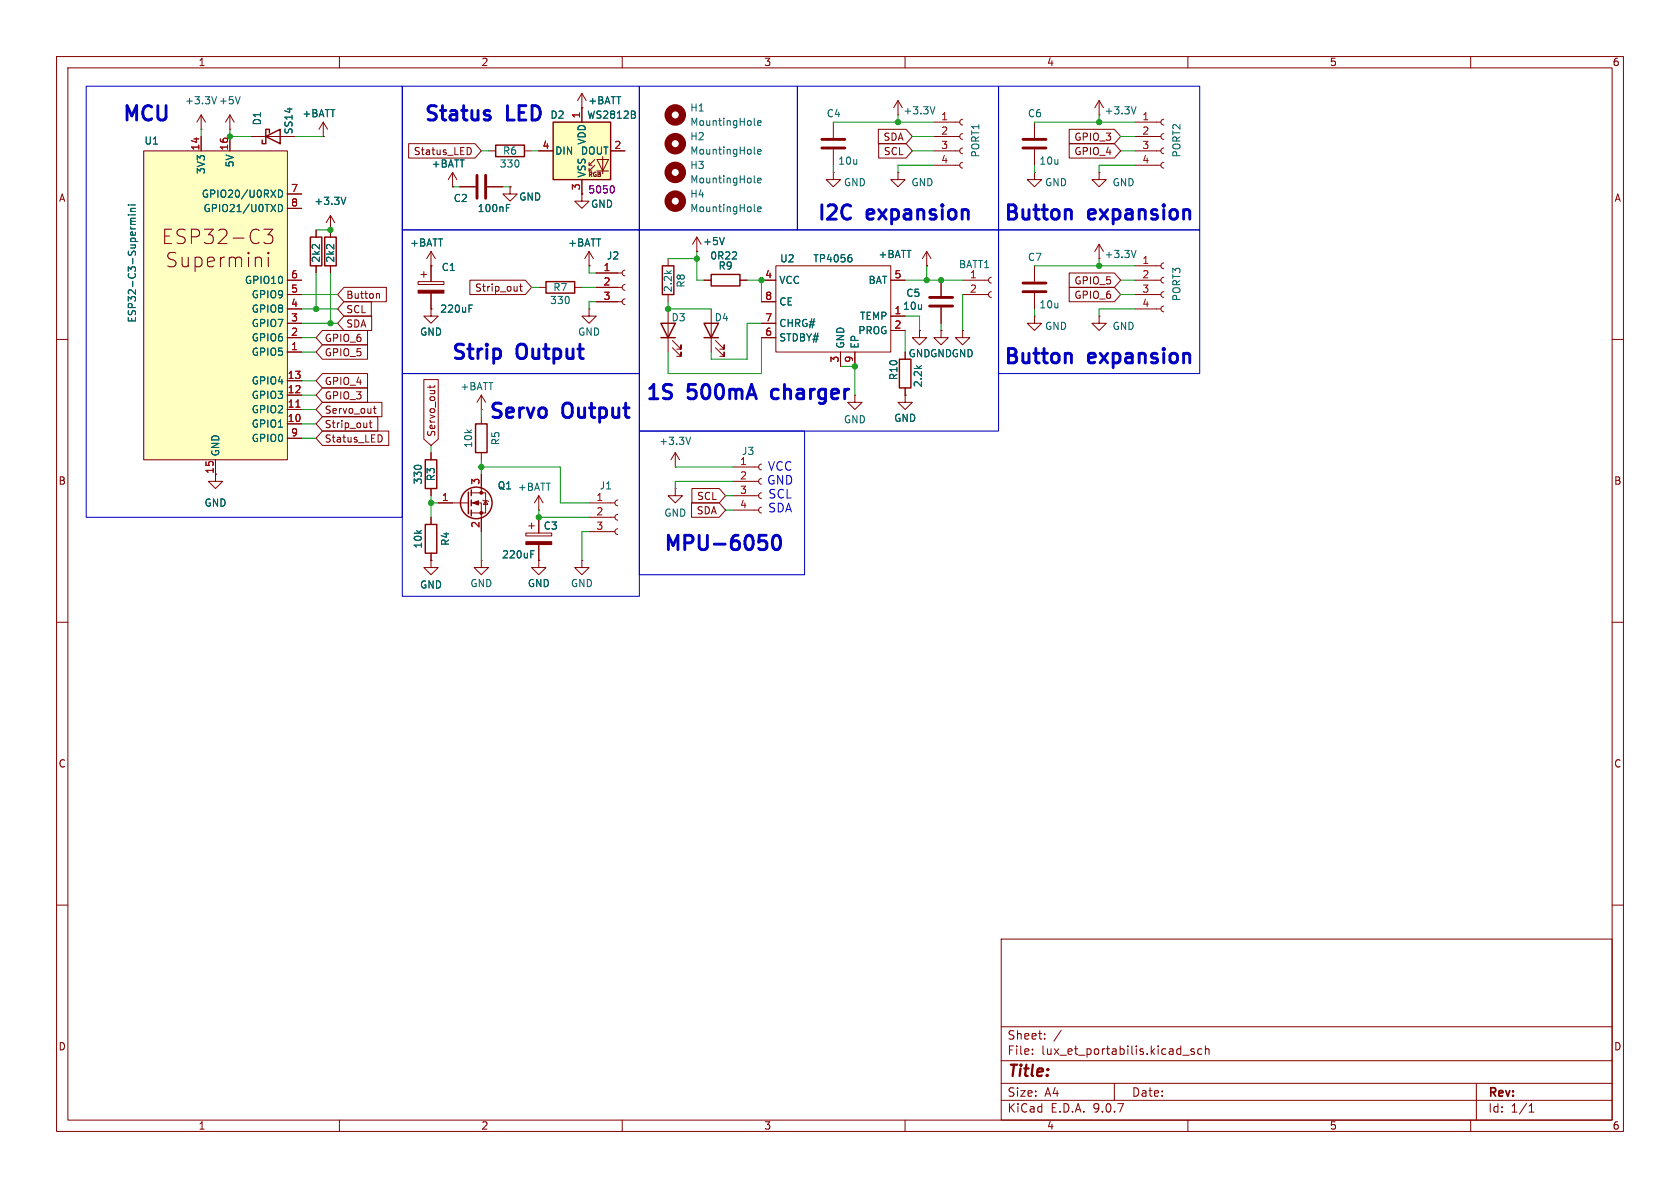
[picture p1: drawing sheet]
<svg xmlns="http://www.w3.org/2000/svg" width="297mm" height="210mm" viewBox="0 0 297 210" stroke-linecap="round" stroke-linejoin="round" font-family="sans-serif">
<g fill="none" stroke="#840000" stroke-width=".18">
<path d="M10 10h277v190h-277zM12 12h273v186h-273zM60 10v2M110 10v2M160 10v2M210 10v2M260 10v2M57.1 24.1h.1M57.1 21.6l.8 1.3M57.1 21.6l-.7 1.3M57.1 21.6v2.5M58.4 38.1l-.7 1.3"/>
<path d="M58.4 38.1l.8 1.3M58.4 38.1v3.8M147.3 30.5v1.3h1.3l-1.3 1.2-1.3-1.2h1.3M147.3 30.5h.1M147.3 21.6v2.8M147.3 26.4v2.8M158.7 30.5v1.3h1.3l-1.3 1.2-1.2-1.2h1.2M158.7 30.5h.1M55.9 40.6v1.3M55.9 47v1.3M58.4 40.6h.1M58.4 47v1.3"/>
<path d="M118.1 45.7v1.3M118.1 52.1v1.2M118.1 54.6v7.6M123.2 44.5h.1M123.2 41.9l-.8 1.3M123.2 41.9l.8 1.3M123.2 41.9v2.6M124.5 49.5h1.2M125.7 54.6v7.6M130.8 49.5h1.3M134.6 49.5h2.6M134.6 53.3h2.6"/>
<path d="M134.6 57.2h2.6M134.6 59.7h2.6M137.2 47h20.3v15.2h-20.3zM157.5 49.5h2.5M157.5 55.9h2.5M157.5 58.4h2.5M163.8 47h.1M163.8 44.5l-.7 1.2M163.8 44.5l.8 1.2M163.8 44.5v2.5M10 60h2M85.1 69.9v2.5"/>
<path d="M85.1 69.9l.8 1.2M85.1 69.9l-.8 1.2M118.9 61.5l1.5 1.5v-.8v.8h-.8M118.9 60.2l1.5 1.5v-.7v.7h-.8M126.5 61.5l1.5 1.5v-.8v.8h-.7M126.5 60.2l1.5 1.5v-.7v.7h-.7M148.6 62.2v2.6M151.1 69.9v1.2h1.3l-1.3 1.3-1.2-1.3h1.2M151.1 62.2v2.6M160 69.9v1.2h1.3l-1.3 1.3-1.3-1.3h1.3M160 69.9h.1M160 68.6v1.3"/>
<path d="M285 60h2M76.2 80v1.3M76.2 86.4v1.2M85.1 80v1.3M119.4 86.4v1.2h1.2l-1.2 1.3-1.3-1.3h1.3M119.4 86.4h.1M119.4 82.6h.1M119.4 80l-.8 1.3M119.4 80l.7 1.3M119.4 80v2.6M129.5 82.6h4.6M129.5 85.1h4.6"/>
<path d="M129.5 87.6h4.6M129.5 90.2h4.6M134.6 82l-.3 .2-.2 .4 .2 .3 .3 .2M134.6 84.6l-.3 .1-.2 .4 .2 .3 .3 .2M134.6 87.1l-.3 .2-.2 .3 .2 .4 .3 .1M134.6 89.7l-.3 .1-.2 .4 .2 .3 .3 .2M10 110h2M285 110h2M10 160h2M177 166h108v32h-108zM285 160h2M60 198v2"/>
<path d="M110 198v2M160 198v2M177 194.5h108M177 191.5h108M177 187.5h108M177 181.5h108M182.5 186.3v.1M182.5 185.5v.1M184.7 183.6v.1M184.7 182.8v.1M187.6 182.1l-1.3 2M197 191.5v3"/>
<path d="M209.1 186.5h1.1M210 198v2M211.1 185.5l-.4-.1-.2 .2 .1 .2 .5 .2v.3h-.6M212.5 185.5l-.5-.1-.3 .3v.4l.2 .2h.6M213.1 185.5l.2-.1 .4 .1v.9M213.1 184.9v1.5M260 198v2M261 191.5v6.5M270.3 196.6h.9M270.3 195.5l.4-.4v1.5"/>
</g>
<path d="M54.9 41.9h2v5.1h-2zM57.4 41.9h2v5.1h-2zM116.8 57.2h2.6l-1.3 2.5zM116.8 59.7h2.6M117.1 47h2v5.1h-2zM124.5 57.2h2.5l-1.3 2.5zM124.5 59.7h2.5M125.7 48.5h5.1v2h-5.1zM84.1 74.9h2v5.1h-2zM159 63.5h2v5.1h-2zM75.2 81.3h2v5.1h-2z" fill="none" stroke="#840000" stroke-width=".25"/>
<path d="M61.1 34.9l-.4 1.2M133.3 22l.2 .2M133.3 27.1l.2 .1M133.3 37.2l.2 .2M133.9 21.7l.6-.1v-.2l-.4-.1-.2 .2 .1 .6h.5M133.9 26.8l.6-.1v-.2l-.4-.1-.2 .2 .1 .6h.5M133.9 37l.6-.1v-.3h-.4l-.2 .1 .1 .6h.5M128.1 42l-.5 1.3M150.3 45h.2M150.4 45.5l.2 .3v.3l-.2 .2M122.1 77.3l-.4 1.3" fill="none" stroke="#006464" stroke-width=".18"/>
<path d="M145.3 24.6h4.1M145.3 26.2h4.1" fill="none" stroke="#840000" stroke-width=".51"/>
<g fill="none" stroke="#840000" stroke-width="1.3">
<circle cx="119.4" cy="35.6" r="1.27"/>
<circle cx="119.4" cy="20.3" r="1.27"/>
<circle cx="119.4" cy="25.4" r="1.27"/>
</g>
<path d="M97.8 21.6h10.1v10.2h-10.1z" fill="#ffffc2"/>
<g fill="none" stroke="#840000" stroke-width=".18">
<path d="M102.9 19.1v2.5M158.7 17.8l-.7 1.3M158.7 17.8l.8 1.3M158.7 17.8v2.5M35.6 22.9h.1M35.6 20.3l-.8 1.3M35.6 20.3l.7 1.3M35.6 20.3v2.6M40.6 22.9h.1M40.6 20.3l-.7 1.3M40.6 20.3l.8 1.3M40.6 20.3v2.6"/>
<path d="M44.4 24.1h7.7M95.2 26.7h2.6M102.9 31.8v2.5M104.1 29.2h.5M104.1 30.2h.5M105.2 28.2l-1.1 1v-.5M105.2 29.2l-1.1 1v-.5M105.5 28.2h2.1l-1 2zM105.5 30.2h2.1M106.6 27.7v3M107.9 26.7h2.6M158.7 20.3h.1"/>
<path d="M165.1 29.2h4.6M165.1 26.7h4.6M165.1 21.6h4.6M165.1 24.1h4.6M170.2 21.1l-.4 .1-.1 .4 .1 .3 .4 .2M170.2 23.6l-.4 .2-.1 .3 .1 .4 .4 .1M170.2 26.2l-.4 .1-.1 .4 .1 .3 .4 .2M170.2 28.7l-.4 .2-.1 .3 .1 .4 .4 .1"/>
</g>
<path d="M47 24.1l2.5-1.2v2.5zM47.6 23.5v-.6h-.6v2.5h-.6v-.6M97.8 21.6h10.1v10.2h-10.1z" fill="none" stroke="#840000" stroke-width=".25"/>
<path d="M38.3 17.1l-.4 1.3M42.5 17.1l-.5 1.3M112.2 19.8v.3M165.3 18.9l-.4 1.2M112.2 20.3l.1 .2-.1 .3M133.3 32.1l.2 .2M133.9 31.9l.6-.1v-.3h-.4l-.2 .2 .1 .6h.5" fill="none" stroke="#006464" stroke-width=".18"/>
<path d="M108.3 32.8a.79 .79 0 0 1 0 1.3" fill="none" stroke="#840084" stroke-width=".18"/>
<circle cx="119.4" cy="30.5" r="1.27" fill="none" stroke="#840000" stroke-width="1.3"/>
<path d="M25.4 26.7h25.4v54.6h-25.4z" fill="#ffffc2"/>
<g fill="none" stroke="#840000" stroke-width=".18">
<path d="M102.9 19.1h.1M102.9 16.5l.7 1.3M102.9 16.5l-.8 1.3M102.9 16.5v5.1M194.3 17.8v2.5M194.3 17.8l-.8 1.3M194.3 17.8l.8 1.3M25.4 26.7h25.4v54.6h-25.4zM35.6 24.1v2.6M40.6 24.1v2.6M44.4 24.1h2.6M49.5 24.1h2.6"/>
<path d="M50.8 34.3h2.5M50.8 36.8h2.5M57.1 24.1h.1M72.2 25.4h11.8l1.1 1.3-1.1 1.2h-11.8zM80 33h.1M80 30.5l.8 1.3M80 30.5l-.8 1.3M80 30.5v2.5M81.3 33h2.8M82.9 26.1a.68 .68 0 0 1 .4 .6 .68 .68 0 0 1-.4 .6M86.1 33h2.8M86.4 26.7h1.2"/>
<path d="M90.2 33v1.3h1.2l-1.2 1.3-1.3-1.3h1.3M90.2 33h.1M92.7 26.7h1.3M95.2 26.7h2.6M102.9 34.3v1.3h1.2l-1.2 1.2-1.3-1.2h1.3M102.9 34.3h.1M102.9 31.8v2.5M107.9 26.7h2.6M155.3 22.9h4.9l1.1 1.2-1.1 1.3h-4.9zM155.3 25.4h4.9l1.1 1.3-1.1 1.2h-4.9zM182.9 30.5v1.3h1.2l-1.2 1.2-1.3-1.2h1.3M182.9 30.5h.1"/>
<path d="M182.9 21.6v2.8M182.9 26.4v2.8M189 22.9h8l1.1 1.2-1.1 1.3h-8zM189 25.4h8l1.1 1.3-1.1 1.2h-8zM194.3 30.5v1.3h1.3l-1.3 1.2-1.3-1.2h1.3M194.3 30.5h.1M194.3 20.3h.1M200.7 26.7h4.5M200.7 21.6h4.5M200.7 24.1h4.5M200.7 29.2h4.5M205.7 21.1l-.3 .1-.2 .4 .2 .3 .3 .2"/>
<path d="M205.7 23.6l-.3 .2-.2 .3 .2 .4 .3 .1M205.7 26.2l-.3 .1-.2 .4 .2 .3 .3 .2M205.7 28.7l-.3 .2-.2 .3 .2 .4 .3 .1M29.1 41.7h.9M30.3 40.5h-1.2v2.6h1.2M31.1 44.7l-1-.1a.62 .62 0 0 0-.5 .6 .62 .62 0 0 0 .5 .6 .93 .93 0 0 1 1 .6 .65 .65 0 0 1-.5 .8l-.9-.2M32.2 45.5v1.3l.1 .2a.69 .69 0 0 0 1-.1M32.7 40.6l-.9-.1a.62 .62 0 0 0-.5 .6 .62 .62 0 0 0 .5 .6 .93 .93 0 0 1 .9 .6 .65 .65 0 0 1-.4 .8l-1-.2M33.3 45.5v1.7M33.8 41.9h1a.69 .69 0 0 0 .5-.7 .69 .69 0 0 0-.5-.7h-1v2.6M34.5 45.6l.7-.1 .5 .4v.8l-.2 .3-.3 .2-.7-.2M34.5 45.5v2.5"/>
<path d="M36.1 40.5h1.6l-.8 1a.69 .69 0 0 1 .8 .5v.6l-.2 .3-.3 .2h-.7l-.4-.3M36.7 46.3l1.2-.2-.1-.5-.8-.1-.3 .3v1l.1 .2 .2 .2 .8-.2M38.7 40.8l.3-.3h.6a.69 .69 0 0 1 .4 1.1l-1.5 1.5h1.6M39 45.5v1.7M39.7 45.5a.65 .65 0 0 0-.7 .4M40.5 45.7a.63 .63 0 0 1 1.1 .1M40.5 45.5v1.7M41.2 42.1h1.9M41.6 45.8l.4-.3 .6 .1 .1 .2v1.4M41.6 45.8v1.4M43.9 44.6v.3M43.9 45.5v1.7"/>
<path d="M43.9 44.6l-.1 .1 .1 .2M43.9 44.6l.2 .1-.2 .2M45.1 45.7a.63 .63 0 0 1 1.1 .1v1.4M45.1 45.5v1.7M45.8 40.8a.95 .95 0 0 0-1.1-.2 .95 .95 0 0 0-.5 1 1.08 1.08 0 0 0 .3 1.2 1.08 1.08 0 0 0 1.2 .1l.1-.1M46.7 40.5h1.5l-.8 1a.69 .69 0 0 1 .8 .5v.6l-.2 .3-.3 .2h-.7l-.3-.3M47.4 44.6v.3M47.4 45.5v1.7M47.4 44.6l-.1 .1 .1 .2M47.4 44.6l.2 .1-.2 .2M50.8 49.5h2.5M50.8 52.1h2.5"/>
<path d="M50.8 54.6h2.5M50.8 57.2h2.5M50.8 59.7h2.5M55.9 40.6v1.3M55.9 47v1.3M57 58.4h8v2.6h-8l-1.1-1.3zM58.4 40.6h.1M58.4 40.6v1.3M58.4 47v1.3M60.8 50.8h7.5v2.5h-7.5l-1.1-1.2zM60.8 53.3h4.8v2.6h-4.8l-1.1-1.3zM60.8 55.9h4.9v2.5h-4.9l-1.1-1.2z"/>
<path d="M66.7 51.9l.4 .2v.6M73.9 49.8h4.6v.5h-4.6zM74.4 48.5h1M74.9 48v1M76.2 54.6v1.3h-1.3l1.3 1.3 1.3-1.3h-1.3M76.2 54.6h.1M76.2 47h.1M76.2 44.5v5.3M76.2 51.8v2.8M76.2 44.5l.8 1.2M76.2 44.5l-.8 1.2M83.1 49.5h9.8l1.1 1.3-1.1 1.3h-9.8z"/>
<path d="M91.8 50.6h.5M92 50.2v1.1l.3 .2M95.2 50.8h1.3M101.6 50.8h1.3M104.1 47h.1M104.1 54.6v1.3h-1.2l1.2 1.3 1.3-1.3h-1.3M104.1 54.6h.1M104.1 44.5l.8 1.2M104.1 44.5l-.7 1.2M104.1 44.5v2.5M105.4 48.3h4.6M105.4 50.8h4.6"/>
<path d="M105.4 53.3h4.6M110.5 47.8l-.4 .1-.1 .4 .1 .3 .4 .2M110.5 50.3l-.4 .1-.1 .4 .1 .4 .4 .1M110.5 52.8l-.4 .2-.1 .3 .1 .4 .4 .1M123.2 44.5h.1M124.5 49.5h1.2M130.8 49.5h1.3M134.6 49.5h2.6M134.6 57.2h2.6M134.6 59.7h2.6M134.6 53.3h2.6M157.5 49.5h2.5"/>
<path d="M157.5 55.9h2.5M157.5 58.4h2.5M162.6 58.4v1.3h1.2l-1.2 1.3-1.3-1.3h1.3M162.6 58.4h.1M163.8 47h.1M166.4 58.4v1.3h1.2l-1.2 1.3-1.3-1.3h1.3M166.4 58.4h.1M166.4 49.5v2.8M166.4 54.4v2.8M170.2 58.4v1.3h1.2l-1.2 1.3-1.3-1.3h1.3M170.2 58.4h.1M170.2 49.5h4.6"/>
<path d="M170.2 52.1h4.6M175.3 49l-.4 .2-.1 .3 .1 .4 .4 .1M175.3 51.6l-.4 .1-.1 .4 .1 .3 .4 .2M182.9 55.9v1.3h1.2l-1.2 1.2-1.3-1.2h1.3M182.9 55.9h.1M182.9 47v2.8M182.9 51.8v2.8M189 50.8h8l1.1 1.3-1.1 1.2h-8zM189 48.3h8l1.1 1.2-1.1 1.3h-8zM194.3 45.7h.1M194.3 55.9v1.3h1.3l-1.3 1.2-1.3-1.2h1.3M194.3 55.9h.1"/>
<path d="M194.3 43.2l-.8 1.3M194.3 43.2l.8 1.3M194.3 43.2v2.5M200.7 49.5h4.5M200.7 52.1h4.5M200.7 54.6h4.5M200.7 47h4.5M205.7 46.5l-.3 .1-.2 .4 .2 .3 .3 .2M205.7 49l-.3 .2-.2 .3 .2 .4 .3 .1M205.7 51.6l-.3 .1-.2 .4 .2 .3 .3 .2M205.7 54.1l-.3 .2-.2 .3 .2 .4 .3 .1M50.8 62.2h2.5"/>
<path d="M50.8 67.3h2.5M50.8 69.9h2.5M50.8 72.4h2.5M50.8 74.9h2.5M50.8 77.5h2.5M57 73.7h9.8v2.5h-9.8l-1.1-1.3zM57 71.1h10.5v2.6h-10.5l-1.1-1.3zM57 76.2h11.7v2.5h-11.7l-1.1-1.2zM57 68.6h8v2.5h-8l-1.1-1.2zM57 66h8v2.6h-8l-1.1-1.3zM57 61h8v2.5h-8l-1.1-1.3zM65.3 74.8h.5"/>
<path d="M65.5 74.3v1.1l.3 .2M66 72.2h.5M66.2 71.8v1.1l.3 .2M67.1 76.9a.68 .68 0 0 1 .5 .6 .68 .68 0 0 1-.5 .6M74.9 67.1h2.6v10.5l-1.3 1.1-1.3-1.1zM76 68.1v.5M76.9 68.1l-.2 .3h-1.1M148.6 62.2v2.6M151.1 62.2v2.6M160 69.9h.1M160 68.6v1.3M38.1 81.3v3.8h1.3l-1.3 1.3-1.3-1.3h1.3"/>
<path d="M76.2 99.1v1.2h1.3l-1.3 1.3-1.3-1.3h1.3M76.2 99.1h.1M76.2 80v1.3M76.2 86.4v1.2M76.2 91.4v1.3M76.2 97.8v1.3M77.5 88.9h5.3M83.3 87.1h2.6v3.6h-2.6M83.3 88.9h1.8v5.1M85.1 99.1v1.2h1.3l-1.3 1.3-1.3-1.3h1.3M85.1 99.1h.1M85.1 83.8v3.3"/>
<path d="M85.3 88.4l.2 .1h.7l.2 .1M85.9 88.5l.3 .7h-.7zM93 94.2h4.5v.5h-4.5zM93.5 93h1M94 92.5v1M95.2 99.1v1.2h-1.2l1.2 1.3 1.3-1.3h-1.3M95.2 99.1h.1M95.2 90.2h.1M95.2 87.6v2.6M95.2 91.4v2.8M95.2 96.3v2.8M95.2 87.6l.8 1.3"/>
<path d="M95.2 87.6l-.7 1.3M102.9 99.1v1.2h-1.3l1.3 1.3 1.2-1.3h-1.2M102.9 99.1h.1M104.1 88.9h4.6M104.1 91.4h4.6M104.1 94h4.6M109.2 88.4l-.3 .1-.2 .4 .2 .4 .3 .1M109.2 90.9l-.3 .2-.2 .3 .2 .4 .3 .1M109.2 93.5l-.3 .1-.2 .4 .2 .3 .3 .2M122.3 88.9h4.9l1.1 1.3-1.1 1.2h-4.9zM122.3 86.4h4.9l1.1 1.2-1.1 1.3h-4.9z"/>
</g>
<g fill="none" stroke="#006464" stroke-width=".18">
<path d="M112.2 19.8v.3M200.8 18.9l-.4 1.2M22.7 38h.1M22.7 36.2h.1M23.1 37.4h.8M23.1 39.7h.8M23.1 38h.8M23.1 36.2h.8M23.3 39.1l-.2 .2 .1 .4M23.3 39.1h.6M23.9 36.8l-.7 .1-.1 .3 .1 .2M23.9 38.6h-.7l-.1 .3 .2 .2"/>
<path d="M49.2 33.6a.64 .64 0 0 1 .8 .6 .64 .64 0 0 1-.8 .7zM49.2 36.1a.64 .64 0 0 1 .8 .7 .64 .64 0 0 1-.8 .6zM61.1 34.9l-.4 1.2M89.5 36.1h.6M89.5 36.7h.4M112.2 20.3l.1 .2-.1 .3M82.9 54.5h.4M82.9 53.9h.6M128.1 42l-.5 1.3M150.3 45h.2M150.4 45.5l.2 .3v.3l-.2 .2M200.8 44.3l-.4 1.2"/>
<path d="M93.8 98h.5M93.8 97.4h.6"/>
</g>
<path d="M52.3 72h.7" fill="none" stroke="#a90000" stroke-width=".18"/>
<g fill="#840000" stroke="#840000" stroke-width=".18">
<path d="M73.9 51.3h4.6v.5h-4.6z"/>
<path d="M93 95.8h4.5v.5h-4.5z"/>
<path d="M83.6 88.9l1-.4v.8z"/>
<circle cx="85.1" cy="87.1" r=".25"/>
<circle cx="85.1" cy="90.7" r=".25"/>
</g>
<path d="M84.3 31v4.1M85.9 31v4.1M180.8 24.6h4.1M180.8 26.2h4.1M164.3 52.6h4.1M164.3 54.1h4.1M180.8 50h4.1M180.8 51.6h4.1" fill="none" stroke="#840000" stroke-width=".51"/>
<g fill="none" stroke="#840000" stroke-width=".25">
<path d="M87.6 25.7h5.1v2h-5.1zM96.5 49.8h5.1v2h-5.1zM75.2 92.7h2v5.1h-2zM82.8 87v3.8M83.3 86.6v1M83.3 88.4v1M83.3 90.2v1"/>
<circle cx="84.2" cy="88.9" r="2.79"/>
</g>
<g fill="none" stroke="#009600" stroke-width=".18">
<path d="M35.6 22.9v1.2M40.6 22.9v1.2h3.8M52.1 24.1h5M80 33h1.3M85.1 26.7h1.3M88.9 33h1.3M94 26.7h1.2M147.3 21.6h17.8M147.3 29.2v1.3M158.7 20.3v1.3M161.3 26.7h3.8M161.3 24.1h3.8"/>
<path d="M165.1 29.2h-6.4v1.3M182.9 21.6h17.8M182.9 29.2v1.3M194.3 20.3v1.3M198.1 26.7h2.6M198.1 24.1h2.6M200.7 29.2h-6.4v1.3M53.3 54.6h6.4M53.3 57.2h6.4M53.3 59.7h2.6M53.3 52.1h6.4M55.9 40.6h2.5"/>
<path d="M55.9 48.3v6.3M58.4 48.3v8.9M94 50.8h1.2M102.9 50.8h2.5M104.1 47v1.3h1.3M105.4 53.3h-1.3v1.3M118.1 53.3v1.3h7.6M118.1 45.7h5.1M123.2 44.5v5h1.3M132.1 49.5h2.5v3.8M134.6 57.2h-2.5v6.3h-6.4v-1.3M134.6 59.7v6.3h-16.5v-3.8"/>
<path d="M160 49.5h10.2M160 55.9h2.6v2.5M160 58.4v3.8M163.8 47v2.5M166.4 57.2v1.2M170.2 52.1v6.3M182.9 47h17.8M182.9 54.6v1.3M194.3 45.7v1.3M198.1 49.5h2.6M198.1 52.1h2.6M200.7 54.6h-6.4v1.3"/>
<path d="M53.3 67.3h2.6M53.3 62.2h2.6M53.3 74.9h2.6M53.3 77.5h2.6M53.3 72.4h2.6M53.3 69.9h2.6M76.2 78.7v1.3M148.6 64.8h2.5v5.1M76.2 88.9h1.3M76.2 87.6v3.8M85.1 82.6h14v6.3h5M85.1 81.3v2.5"/>
<path d="M85.1 94v5.1M95.2 90.2v1.2h8.9M104.1 94h-1.2v5.1M119.4 82.6h10.1M128.3 90.2h1.2M128.3 87.6h1.2M129.5 85.1h-10.1v1.3"/>
</g>
<path d="M86.6 20.5l.1 .2-.1 .4M134.2 94.6h1.3M134.5 95.6h.6l.5 .5v.6l-.3 .3-.8 .2M136.9 94.7a.6 .6 0 0 1 1 .4 1.49 1.49 0 0 1-.5 2.1 .65 .65 0 0 1-.7-.5 1.98 1.98 0 0 1 .2-2z" fill="none" stroke="#0000c2" stroke-width=".51"/>
<path d="M15.2 15.2h55.9v76.2h-55.9zM71.1 15.2h41.9v25.4h-41.9zM113 15.2h28v25.4h-28zM141 15.2h35.5v25.4h-35.5zM176.5 15.2h35.6v25.4h-35.6zM71.1 40.6h41.9v25.4h-41.9zM113 40.6h63.5v35.6h-63.5zM176.5 40.6h35.6v25.4h-35.6zM71.1 66h41.9v39.4h-41.9zM113 76.2h29.2v25.4h-29.2z" fill="none" stroke="#0000c2" stroke-width=".18"/>
<path d="M108.3 32.8a.79 .79 0 0 1 0 1.3" fill="none" stroke="#840084" stroke-width=".18"/>
<g fill="#009600" stroke="#009600" stroke-width=".18">
<circle cx="55.9" cy="54.6" r=".46"/>
<circle cx="58.4" cy="40.6" r=".46"/>
<circle cx="58.4" cy="57.2" r=".46"/>
<circle cx="158.7" cy="21.6" r=".46"/>
<circle cx="194.3" cy="47" r=".46"/>
<circle cx="194.3" cy="21.6" r=".46"/>
<circle cx="166.4" cy="49.5" r=".46"/>
<circle cx="163.8" cy="49.5" r=".46"/>
<circle cx="151.1" cy="64.8" r=".46"/>
<circle cx="95.2" cy="91.4" r=".46"/>
<circle cx="76.2" cy="88.9" r=".46"/>
<circle cx="85.1" cy="82.6" r=".46"/>
<circle cx="123.2" cy="45.7" r=".46"/>
<circle cx="118.1" cy="54.6" r=".46"/>
<circle cx="134.6" cy="49.5" r=".46"/>
<circle cx="40.6" cy="24.1" r=".46"/>
</g>
<g font-size="3.5" fill="#0000c2">
<text x="21.3" y="22.1">MCU</text>
<text x="74.7" y="22.1">Status</text>
<text x="89.6" y="22.1">LED</text>
<text x="144.2" y="39.6">I2C</text>
<text x="153.3" y="39.6">expansion</text>
<text x="177.2" y="39.6">Button</text>
<text x="192.5" y="39.6">expansion</text>
<text x="79.5" y="64.3">Strip</text>
<text x="91.4" y="64.3">Output</text>
<text x="177.2" y="65">Button</text>
<text x="192.5" y="65">expansion</text>
<text x="113.9" y="71.4">1S</text>
<text x="121.7" y="71.4">500mA</text>
<text x="137.4" y="71.4">charger</text>
<text x="86.2" y="74.7">Servo</text>
<text x="99.5" y="74.7">Output</text>
<text x="117" y="98">MPU-6050</text>
</g>
<text font-size="2.8" fill="#840000" x="178" y="190.9">Title:</text>
<g font-size="2.1" fill="#0000c2">
<text x="135.7" y="83.4">VCC</text>
<text x="135.5" y="85.9">GND</text>
<text x="135.7" y="88.3">SCL</text>
<text x="135.7" y="90.8">SDA</text>
</g>
<g font-size="2.1" fill="#840000">
<text x="178" y="184">Sheet:</text>
<text x="178" y="186.7">File:</text>
<text x="184.1" y="186.7">lux_et_portabilis.kicad_sch</text>
<text x="178" y="196.9">KiCad</text>
<text x="178" y="194.1">Size:</text>
<text x="184.7" y="194.1">A4</text>
<text x="185.7" y="196.9">E.D.A.</text>
<text x="193.3" y="196.9">9.0.7</text>
<text x="200" y="194.1">Date:</text>
<text x="263" y="194.3">Rev:</text>
<text x="263" y="196.9">Id:</text>
<text x="267.1" y="196.9">1/1</text>
</g>
<g font-size="1.8" fill="#840000">
<text x="35" y="11.9">1</text>
<text x="85" y="11.9">2</text>
<text x="135" y="11.9">3</text>
<text x="185" y="11.9">4</text>
<text x="235" y="11.9">5</text>
<text x="285" y="11.9">6</text>
<text x="73.1" y="27.6">Status_LED</text>
<text x="156.1" y="25.1">SDA</text>
<text x="156.2" y="27.6">SCL</text>
<text x="189.8" y="25.1">GPIO_3</text>
<text x="189.8" y="27.6">GPIO_4</text>
<text x="10.3" y="35.9">A</text>
<text x="285.3" y="35.9">A</text>
<text x="61.1" y="53">Button</text>
<text x="83.9" y="51.8">Strip_out</text>
<text x="189.8" y="53">GPIO_6</text>
<text x="189.8" y="50.5">GPIO_5</text>
<text x="61.1" y="55.6">SCL</text>
<text x="61.1" y="58.1">SDA</text>
<text x="57.3" y="60.6">GPIO_6</text>
<text x="57.3" y="63.2">GPIO_5</text>
<text x="160.5" y="63.3">GNDGNDGND</text>
<text x="57.3" y="70.8">GPIO_3</text>
<text x="57.3" y="68.3">GPIO_4</text>
<text x="57.3" y="75.9">Strip_out</text>
<text x="57.3" y="73.3">Servo_out</text>
<text x="77.2" y="77.3" transform="rotate(-90 77.2 77.3)">Servo_out</text>
<text x="37.8" y="83.9" transform="rotate(-90 37.8 83.9)">15</text>
<text x="57.3" y="78.4">Status_LED</text>
<text x="10.3" y="85.9">B</text>
<text x="123.1" y="88.6">SCL</text>
<text x="285.3" y="85.9">B</text>
<text x="123.1" y="91.1">SDA</text>
<text x="10.3" y="135.9">C</text>
<text x="285.3" y="135.9">C</text>
<text x="10.3" y="185.9">D</text>
<text x="285.3" y="185.9">D</text>
<text x="35" y="199.9">1</text>
<text x="85" y="199.9">2</text>
<text x="135" y="199.9">3</text>
<text x="185" y="199.9">4</text>
<text x="235" y="199.9">5</text>
<text x="285" y="199.9">6</text>
</g>
<g font-size="1.8" fill="#006464">
<text x="32.6" y="18.6">+3.3V</text>
<text x="38.6" y="18.6">+5V</text>
<text x="46.3" y="22.3" transform="rotate(-90 46.3 22.3)">D1</text>
<text x="51.9" y="23.8" transform="rotate(-90 51.9 23.8)">SS14</text>
<text x="53.4" y="20.9">+BATT</text>
<text x="97.2" y="21.2">D2</text>
<text x="103.7" y="21.2">WS2812B</text>
<text x="103.9" y="18.6">+BATT</text>
<text x="121.9" y="19.9">H1</text>
<text x="121.9" y="22.5">MountingHole</text>
<text x="146.1" y="20.9">C4</text>
<text x="159.6" y="20.4">+3.3V</text>
<text x="181.6" y="20.9">C6</text>
<text x="195.2" y="20.4">+3.3V</text>
<text x="25.4" y="25.8">U1</text>
<text x="41.5" y="29.7" transform="rotate(-90 41.5 29.7)">5V</text>
<text x="76.2" y="29.8">+BATT</text>
<text x="88.3" y="29.8">330</text>
<text x="88.8" y="27.5">R6</text>
<text x="98" y="27.5">DIN</text>
<text x="102.6" y="27.5">DOUT</text>
<text x="103.7" y="25.7" transform="rotate(-90 103.7 25.7)">VDD</text>
<text x="121.9" y="25">H2</text>
<text x="121.9" y="27.5">MountingHole</text>
<text x="148.1" y="29.3">10u</text>
<text x="173.3" y="27.9" transform="rotate(-90 173.3 27.9)">PORT1</text>
<text x="183.7" y="29.3">10u</text>
<text x="208.9" y="27.9" transform="rotate(-90 208.9 27.9)">PORT2</text>
<text x="35.6" y="35.2">GPIO20/U0RXD</text>
<text x="36.4" y="30.9" transform="rotate(-90 36.4 30.9)">3V3</text>
<text x="80.1" y="35.9">C2</text>
<text x="91.7" y="35.7">GND</text>
<text x="103.7" y="31.5" transform="rotate(-90 103.7 31.5)">VSS</text>
<text x="121.9" y="35.2">H4</text>
<text x="121.9" y="30.1">H3</text>
<text x="121.9" y="32.6">MountingHole</text>
<text x="149.1" y="33.1">GND</text>
<text x="161" y="33.1">GND</text>
<text x="184.7" y="33.1">GND</text>
<text x="196.6" y="33.1">GND</text>
<text x="35.9" y="37.7">GPIO21/U0TXD</text>
<text x="55.5" y="36.4">+3.3V</text>
<text x="84.3" y="37.7">100nF</text>
<text x="104.4" y="36.9">GND</text>
<text x="121.9" y="37.7">MountingHole</text>
<text x="56.7" y="46.5" transform="rotate(-90 56.7 46.5)">2k2</text>
<text x="59.3" y="46.5" transform="rotate(-90 59.3 46.5)">2k2</text>
<text x="72.4" y="43.8">+BATT</text>
<text x="100.3" y="43.8">+BATT</text>
<text x="107.2" y="46.1">J2</text>
<text x="124.2" y="43.5">+5V</text>
<text x="125.5" y="46.1">0R22</text>
<text x="126.9" y="47.9">R9</text>
<text x="137.8" y="46.6">U2</text>
<text x="143.7" y="46.6">TP4056</text>
<text x="155.2" y="45.8">+BATT</text>
<text x="169.4" y="47.6">BATT1</text>
<text x="181.6" y="46.3">C7</text>
<text x="195.2" y="45.8">+3.3V</text>
<text x="43.2" y="50.4">GPIO10</text>
<text x="44.4" y="52.9">GPIO9</text>
<text x="78" y="48.1">C1</text>
<text x="97.1" y="53.9">330</text>
<text x="97.7" y="51.7">R7</text>
<text x="119" y="51.8" transform="rotate(-90 119 51.8)">2.2k</text>
<text x="121.3" y="51" transform="rotate(-90 121.3 51)">R8</text>
<text x="137.7" y="50.4">VCC</text>
<text x="153.4" y="50.4">BAT</text>
<text x="160.1" y="52.7">C5</text>
<text x="208.9" y="53.3" transform="rotate(-90 208.9 53.3)">PORT3</text>
<text x="24.2" y="57.1" transform="rotate(-90 24.2 57.1)">ESP32-C3-Supermini</text>
<text x="44.4" y="55.5">GPIO8</text>
<text x="44.4" y="58">GPIO7</text>
<text x="74.2" y="59.5">GND</text>
<text x="77.7" y="55.5">220uF</text>
<text x="102.1" y="59.5">GND</text>
<text x="118.6" y="57">D3</text>
<text x="126.2" y="57">D4</text>
<text x="137.7" y="54.2">CE</text>
<text x="137.7" y="58">CHRG#</text>
<text x="151.6" y="59.3">PROG</text>
<text x="151.9" y="56.7">TEMP</text>
<text x="159.5" y="55">10u</text>
<text x="183.7" y="54.7">10u</text>
<text x="184.7" y="58.5">GND</text>
<text x="196.6" y="58.5">GND</text>
<text x="44.4" y="60.6">GPIO6</text>
<text x="44.4" y="63.1">GPIO5</text>
<text x="137.7" y="60.6">STDBY#</text>
<text x="149.5" y="61.7" transform="rotate(-90 149.5 61.7)">GND</text>
<text x="152" y="61.7" transform="rotate(-90 152 61.7)">EP</text>
<text x="44.4" y="68.2">GPIO4</text>
<text x="44.4" y="70.7">GPIO3</text>
<text x="81.3" y="69.2">+BATT</text>
<text x="158.9" y="67.3" transform="rotate(-90 158.9 67.3)">R10</text>
<text x="163.2" y="68.6" transform="rotate(-90 163.2 68.6)">2.2k</text>
<text x="44.4" y="73.3">GPIO2</text>
<text x="44.4" y="75.8">GPIO1</text>
<text x="149.1" y="75">GND</text>
<text x="158" y="74.8">GND</text>
<text x="39" y="80.8" transform="rotate(-90 39 80.8)">GND</text>
<text x="44.4" y="78.3">GPIO0</text>
<text x="83.7" y="79.3" transform="rotate(-90 83.7 79.3)">10k</text>
<text x="88.5" y="78.8" transform="rotate(-90 88.5 78.8)">R5</text>
<text x="116.4" y="78.8">+3.3V</text>
<text x="131.1" y="80.6">J3</text>
<text x="36.1" y="89.8">GND</text>
<text x="74.8" y="85.7" transform="rotate(-90 74.8 85.7)">330</text>
<text x="77.1" y="85.2" transform="rotate(-90 77.1 85.2)">R3</text>
<text x="87.9" y="86.7">Q1 +BATT</text>
<text x="87.9" y="86.7">Q1</text>
<text x="105.9" y="86.7">J1</text>
<text x="96" y="93.8">C3</text>
<text x="117.3" y="91.5">GND</text>
<text x="74.8" y="97.1" transform="rotate(-90 74.8 97.1)">10k</text>
<text x="79.6" y="96.6" transform="rotate(-90 79.6 96.6)">R4</text>
<text x="88.7" y="98.9">220uF</text>
<text x="74.2" y="104.2">GND</text>
<text x="83.1" y="104">GND</text>
<text x="93.2" y="104">GND</text>
<text x="100.8" y="104">GND</text>
</g>
<g font-size="1.8" fill="#a90000">
<text x="102.6" y="21" transform="rotate(-90 102.6 21)">1</text>
<text x="166.3" y="21.3">1</text>
<text x="166.3" y="23.9">2</text>
<text x="201.9" y="21.3">1</text>
<text x="201.9" y="23.9">2</text>
<text x="35.3" y="26.7" transform="rotate(-90 35.3 26.7)">14</text>
<text x="40.4" y="26.7" transform="rotate(-90 40.4 26.7)">16</text>
<text x="95.8" y="26.4">4</text>
<text x="108.5" y="26.4">2</text>
<text x="166.3" y="26.4">3</text>
<text x="166.3" y="29">4</text>
<text x="201.9" y="26.4">3</text>
<text x="201.9" y="29">4</text>
<text x="51.4" y="34">7</text>
<text x="102.6" y="33.7" transform="rotate(-90 102.6 33.7)">3</text>
<text x="51.4" y="36.6">8</text>
<text x="201.9" y="46.7">1</text>
<text x="51.4" y="49.3">6</text>
<text x="51.4" y="51.8">5</text>
<text x="106.6" y="48">1</text>
<text x="106.6" y="50.5">2</text>
<text x="106.6" y="53.1">3</text>
<text x="135.2" y="49.3">4</text>
<text x="135.2" y="53.1">8</text>
<text x="158" y="49.3">5</text>
<text x="171.4" y="49.3">1</text>
<text x="171.4" y="51.8">2</text>
<text x="201.9" y="49.3">2</text>
<text x="201.9" y="51.8">3</text>
<text x="51.4" y="54.4">4</text>
<text x="51.4" y="56.9">3</text>
<text x="51.4" y="59.4">2</text>
<text x="135.2" y="56.9">7</text>
<text x="135.2" y="59.4">6</text>
<text x="158" y="55.6">1</text>
<text x="158" y="58.2">2</text>
<text x="201.9" y="54.4">4</text>
<text x="51.4" y="62">1</text>
<text x="148.3" y="64.2" transform="rotate(-90 148.3 64.2)">3</text>
<text x="150.9" y="64.2" transform="rotate(-90 150.9 64.2)">9</text>
<text x="50.8" y="67.1">13</text>
<text x="50.8" y="69.6">12</text>
<text x="50.8" y="72.1">11</text>
<text x="50.8" y="74.7">10</text>
<text x="51.4" y="77.2">9</text>
<text x="130.7" y="82.3">1</text>
<text x="78" y="88.6">1</text>
<text x="84.8" y="85.8" transform="rotate(-90 84.8 85.8)">3</text>
<text x="105.3" y="88.6">1</text>
<text x="130.7" y="84.8">2</text>
<text x="130.7" y="87.4">3</text>
<text x="130.7" y="89.9">4</text>
<text x="84.8" y="93.4" transform="rotate(-90 84.8 93.4)">2</text>
<text x="105.3" y="91.2">2</text>
<text x="105.3" y="93.7">3</text>
</g>
<text font-size="1.8" fill="#840084" x="103.9" y="34.4">5050</text>
<text font-size="1.1" fill="#840000" x="103.9" y="31.5">RGB</text>
</svg>
